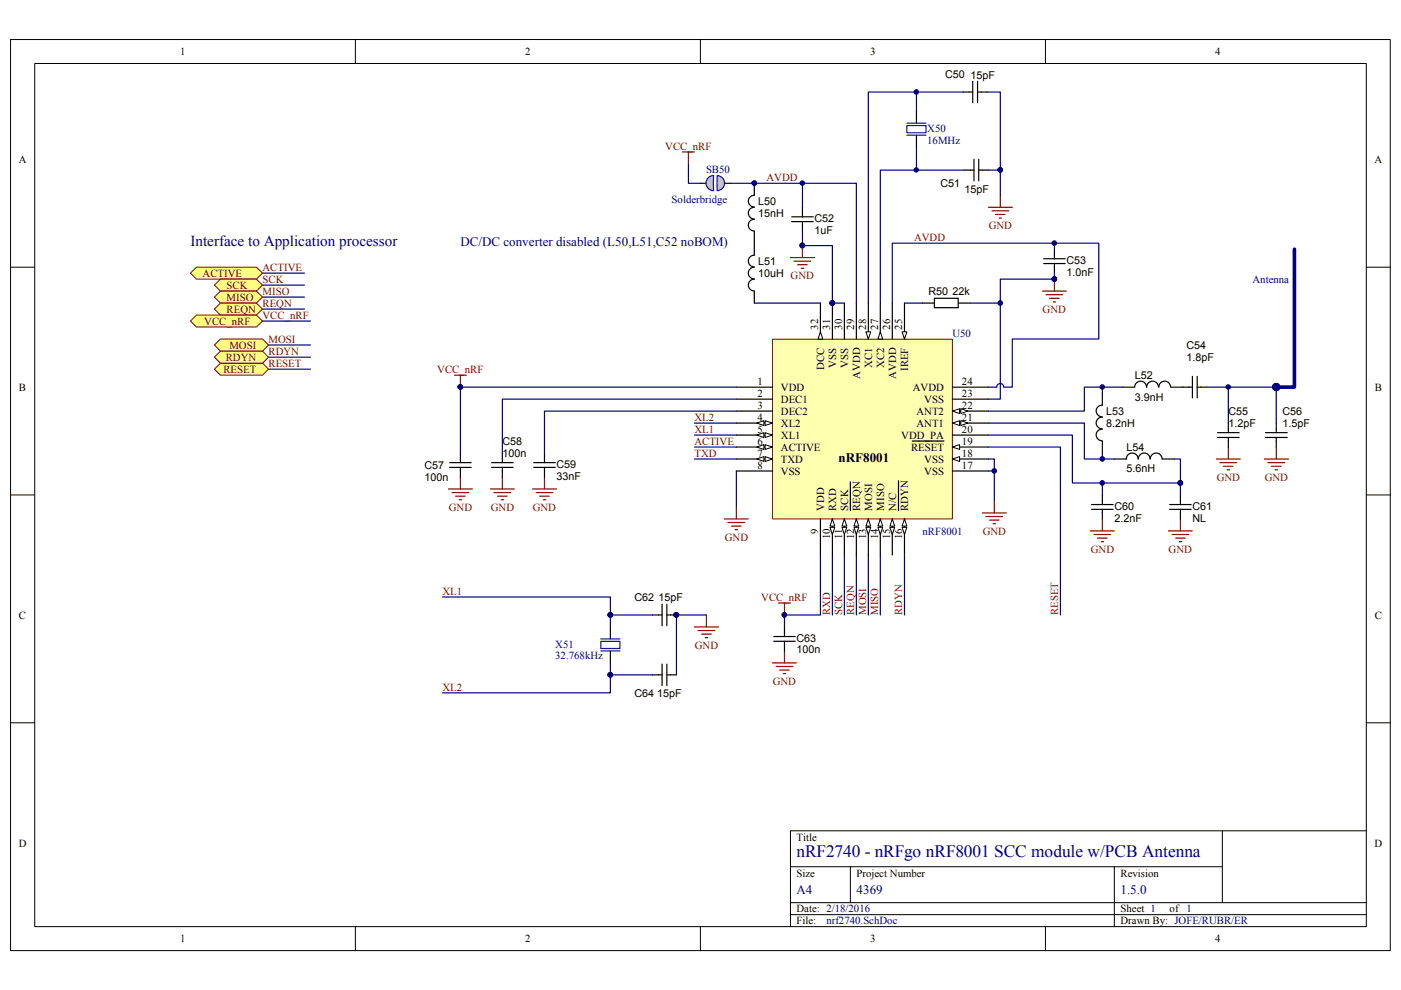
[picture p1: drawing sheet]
<svg xmlns="http://www.w3.org/2000/svg" width="297mm" height="210mm" viewBox="0 0 297 210" stroke-linecap="round" stroke-linejoin="round" font-family="sans-serif">
<path d="M2.2 8.4h292.6v193.1h-292.6z" fill="none" stroke="#000" stroke-width=".21"/>
<path d="M7.4 13.5h282.3v183h-282.3z" fill="#fff"/>
<g fill="none" stroke="#000" stroke-width=".21">
<path d="M7.4 13.5h282.3v183h-282.3zM75.3 8.3v5.1M148.5 8.3v5.1M221.7 8.3v5.1M2.2 56.6h5.1M289.7 56.6h5.1M2.2 104.9h5.1M289.7 104.9h5.1M2.2 153.2h5.1M289.7 153.2h5.1M259.2 176.1v15.3M289.7 176.1h-122.1v20.4"/>
<path d="M75.3 196.5v5.1M148.5 196.5v5.1M167.6 193.9h122.1M167.6 183.8h91.6M167.6 191.4h122.1M180.3 183.8v7.6M221.7 196.5v5.1M236.3 183.8v12.7"/>
</g>
<g fill="none" stroke="#800000" stroke-width=".25">
<path d="M209.5 43.9h5.1M210.3 44.7h3.6M211.1 45.5h2M211.8 46.2h.5M212.1 41.4v2.5M223.6 59.2v2.5M221 61.7h5.1M221.8 62.5h3.5M222.5 63.2h2.1M223.3 64h.5M95.1 103.7h5.1M95.8 104.4h3.6"/>
<path d="M96.6 105.2h2M97.4 106h.5M97.6 101.1v2.6M112.9 103.7h5.1M113.7 104.4h3.5M114.4 105.2h2.1M115.2 106h.5M115.4 101.1v2.6"/>
</g>
<circle cx="223.5" cy="59.2" r=".49" fill="#000080"/>
<circle cx="223.5" cy="59.2" r=".49" fill="none" stroke="#000080" stroke-width=".21"/>
<path d="M223.6 59.2h-11.5v25.4h-2.6" fill="none" stroke="#000080" stroke-width=".25"/>
<circle cx="223.5" cy="59.2" r=".49" fill="#000080"/>
<circle cx="223.5" cy="59.2" r=".49" fill="none" stroke="#000080" stroke-width=".21"/>
<path d="M204.5 36.1h-17.9v28.2M260.4 82.1v7.6" fill="none" stroke="#000080" stroke-width=".25"/>
<path d="M104 103.7h5M104.7 104.4h3.6M105.5 105.2h2M106.3 106h.5M106.5 101.1v2.6" fill="none" stroke="#800000" stroke-width=".25"/>
<circle cx="260.4" cy="82" r=".48" fill="#000080"/>
<circle cx="260.4" cy="82" r=".48" fill="none" stroke="#000080" stroke-width=".21"/>
<g fill="none" stroke="#800000" stroke-width=".25">
<path d="M257.9 97.3h5.1M258.7 98.1h3.5M259.4 98.8h2M260.2 99.6h.5M260.4 94.8v2.5M268.1 97.3h5.1M268.8 98.1h3.6M269.6 98.8h2M270.3 99.6h.5M270.6 94.8v2.5M231.2 112.6h5.1M231.9 113.3h3.6"/>
<path d="M232.7 114.1h2M233.5 114.9h.5M233.7 110v2.6M247.7 112.6h5.1M248.5 113.3h3.5M249.3 114.1h2M250 114.9h.5M250.3 110v2.6"/>
</g>
<path d="M274.4 52.8v29.3h-3.8" fill="none" stroke="#000080" stroke-width=".76"/>
<circle cx="270.6" cy="82.1" r=".74" fill="#000080"/>
<circle cx="270.6" cy="82.1" r=".74" fill="none" stroke="#000080" stroke-width=".21"/>
<path d="M147.2 132.9h5.1M148 133.7h3.5M148.8 134.5h2M149.5 135.2h.5M149.8 130.4v2.5" fill="none" stroke="#800000" stroke-width=".25"/>
<path d="M149.8 130.4h-6.4v12.7" fill="none" stroke="#000080" stroke-width=".25"/>
<circle cx="143.4" cy="130.4" r=".5" fill="#000080"/>
<circle cx="143.4" cy="130.4" r=".5" fill="none" stroke="#000080" stroke-width=".21"/>
<g fill="none" stroke="#800000" stroke-width=".25">
<path d="M167.6 54.6h5.1M168.4 55.4h3.5M169.1 56.1h2M169.9 56.9h.5M170.1 52.1v2.5M153.6 110h5.1M154.3 110.8h3.6M155.1 111.5h2M155.9 112.3h.5M156.1 107.5v2.5M208.3 108.8h5.1M209 109.5h3.6"/>
<path d="M209.8 110.3h2M210.6 111h.5M210.8 106.2v2.6"/>
</g>
<circle cx="170.1" cy="52" r=".49" fill="#000080"/>
<circle cx="170.1" cy="52" r=".49" fill="none" stroke="#000080" stroke-width=".21"/>
<path d="M189.2 64.3v-12.7h43.8v20.3h-18.4v10.2h-1.8M147.2 89.7h8.9M147.2 92.2h8.9M147.2 94.8h8.9M156.1 99.9v7.6M209.5 82.1h1.8a.74 .74 0 0 1 .8-.8 .74 .74 0 0 1 .7 .8M179 117.7v12.7M181.6 117.7v12.7M184.1 117.7v12.7M186.6 117.7v12.7" fill="none" stroke="#000080" stroke-width=".25"/>
<path d="M144.7 32.2h2.5M146 32.2v2.6M96.3 79.5h2.6M97.6 79.5v2.6M166.3 138v2.5M163.8 140.5h5.1M164.5 141.3h3.6M165.3 142.1h2M166.1 142.8h.5" fill="none" stroke="#800000" stroke-width=".25"/>
<circle cx="97.6" cy="82" r=".48" fill="#000080"/>
<circle cx="97.6" cy="82" r=".48" fill="none" stroke="#000080" stroke-width=".21"/>
<path d="M165.1 127.8h2.5M166.3 127.8v2.6" fill="none" stroke="#800000" stroke-width=".25"/>
<circle cx="166.3" cy="130.4" r=".48" fill="#000080"/>
<circle cx="166.3" cy="130.4" r=".48" fill="none" stroke="#000080" stroke-width=".21"/>
<path d="M194.3 19.5v4.1M204.2 19.5h-20.1v44.8M55.7 57.9h8.9M55.7 60.5h8.9M55.7 63h8.9M55.7 65.5h8.9M55.7 68.1h10.1M56.9 73.2h8.9M56.9 78.3h8.9M147.2 97.3h8.9M176.5 117.7v12.7" fill="none" stroke="#000080" stroke-width=".25"/>
<circle cx="194.3" cy="19.5" r=".48" fill="#000080"/>
<circle cx="194.3" cy="19.5" r=".48" fill="none" stroke="#000080" stroke-width=".21"/>
<path d="M194.3 31.2v4.9" fill="none" stroke="#000080" stroke-width=".25"/>
<circle cx="194.3" cy="36" r=".46" fill="#000080"/>
<circle cx="194.3" cy="36" r=".46" fill="none" stroke="#000080" stroke-width=".21"/>
<path d="M163.8 72h38.1v38h-38.1z" fill="#ffffb0"/>
<path d="M163.8 71.9h38.1v38.1h-38.1z" fill="none" stroke="#800000" stroke-width=".21"/>
<path d="M156.1 82.1h7.7M156.1 84.6h7.7M156.1 99.9h7.7M156.1 97.3h7.7" fill="none" stroke="#000" stroke-width=".25"/>
<path d="M162.2 96.8l1.6 .5-1.6 .5z" fill="#fff"/>
<path d="M162.2 96.8l1.6 .5-1.6 .5z" fill="none" stroke="#000" stroke-width=".21"/>
<path d="M160.4 97.3l1.6-.5v1z" fill="#fff"/>
<path d="M160.4 97.3l1.6-.5v1z" fill="none" stroke="#000" stroke-width=".21"/>
<path d="M176.5 110v7.7" fill="none" stroke="#000" stroke-width=".25"/>
<path d="M176.5 110l.5 1.5h-1z" fill="#fff"/>
<path d="M176.5 110l.5 1.5h-1z" fill="none" stroke="#000" stroke-width=".21"/>
<path d="M176 111.8h1l-.5 1.5z" fill="#fff"/>
<path d="M176 111.8h1l-.5 1.5z" fill="none" stroke="#000" stroke-width=".21"/>
<path d="M156.1 87.2h7.7M156.1 89.7h7.7" fill="none" stroke="#000" stroke-width=".25"/>
<path d="M162.2 89.2l1.6 .5-1.6 .5z" fill="#fff"/>
<path d="M162.2 89.2l1.6 .5-1.6 .5z" fill="none" stroke="#000" stroke-width=".21"/>
<path d="M160.4 89.7l1.6-.5v1z" fill="#fff"/>
<path d="M160.4 89.7l1.6-.5v1z" fill="none" stroke="#000" stroke-width=".21"/>
<path d="M179 110v7.7" fill="none" stroke="#000" stroke-width=".25"/>
<path d="M179 110l.5 1.5h-1z" fill="#fff"/>
<path d="M179 110l.5 1.5h-1z" fill="none" stroke="#000" stroke-width=".21"/>
<path d="M178.5 111.8h1l-.5 1.5z" fill="#fff"/>
<path d="M178.5 111.8h1l-.5 1.5z" fill="none" stroke="#000" stroke-width=".21"/>
<path d="M181.6 110v7.7" fill="none" stroke="#000" stroke-width=".25"/>
<path d="M181.6 110l.5 1.5h-1z" fill="#fff"/>
<path d="M181.6 110l.5 1.5h-1z" fill="none" stroke="#000" stroke-width=".21"/>
<path d="M181.1 111.8h1l-.5 1.5z" fill="#fff"/>
<path d="M181.1 111.8h1l-.5 1.5z" fill="none" stroke="#000" stroke-width=".21"/>
<path d="M156.1 94.8h7.7M180.3 102.2v6" fill="none" stroke="#000" stroke-width=".25"/>
<path d="M162.2 94.3l1.6 .5-1.6 .5z" fill="#fff"/>
<path d="M162.2 94.3l1.6 .5-1.6 .5z" fill="none" stroke="#000" stroke-width=".21"/>
<path d="M160.4 94.8l1.6-.5v1z" fill="#fff"/>
<path d="M160.4 94.8l1.6-.5v1z" fill="none" stroke="#000" stroke-width=".21"/>
<path d="M184.1 110v7.7" fill="none" stroke="#000" stroke-width=".25"/>
<path d="M184.1 110l.5 1.5h-1z" fill="#fff"/>
<path d="M184.1 110l.5 1.5h-1z" fill="none" stroke="#000" stroke-width=".21"/>
<path d="M183.6 111.8h1l-.5 1.5z" fill="#fff"/>
<path d="M183.6 111.8h1l-.5 1.5z" fill="none" stroke="#000" stroke-width=".21"/>
<path d="M173.9 110v7.7M186.6 110v7.7" fill="none" stroke="#000" stroke-width=".25"/>
<path d="M186.6 110l.6 1.5h-1.1z" fill="#fff"/>
<path d="M186.6 110l.6 1.5h-1.1z" fill="none" stroke="#000" stroke-width=".21"/>
<path d="M186.1 111.8h1.1l-.6 1.5z" fill="#fff"/>
<path d="M186.1 111.8h1.1l-.6 1.5z" fill="none" stroke="#000" stroke-width=".21"/>
<path d="M189.2 110v7.7" fill="none" stroke="#000" stroke-width=".25"/>
<path d="M189.2 110l.5 1.5h-1z" fill="#fff"/>
<path d="M189.2 110l.5 1.5h-1z" fill="none" stroke="#000" stroke-width=".21"/>
<path d="M188.7 111.8h1l-.5 1.5z" fill="#fff"/>
<path d="M188.7 111.8h1l-.5 1.5z" fill="none" stroke="#000" stroke-width=".21"/>
<path d="M191.8 110v7.7" fill="none" stroke="#000" stroke-width=".25"/>
<path d="M191.8 110l.5 1.5h-1z" fill="#fff"/>
<path d="M191.8 110l.5 1.5h-1z" fill="none" stroke="#000" stroke-width=".21"/>
<path d="M191.3 111.8h1l-.5 1.5z" fill="#fff"/>
<path d="M191.3 111.8h1l-.5 1.5z" fill="none" stroke="#000" stroke-width=".21"/>
<path d="M201.9 99.9h7.6M201.9 97.3h7.6M190.5 101.9v6.3" fill="none" stroke="#000" stroke-width=".25"/>
<path d="M201.9 97.3l1.6-.5v1z" fill="#fff"/>
<path d="M201.9 97.3l1.6-.5v1z" fill="none" stroke="#000" stroke-width=".21"/>
<path d="M184.1 64.3v7.6" fill="none" stroke="#000" stroke-width=".25"/>
<path d="M183.6 70.4h1l-.5 1.5z" fill="#fff"/>
<path d="M183.6 70.4h1l-.5 1.5z" fill="none" stroke="#000" stroke-width=".21"/>
<path d="M181.6 64.3v7.6M201.9 94.8h7.6" fill="none" stroke="#000" stroke-width=".25"/>
<path d="M201.9 94.8l1.6-.5v1z" fill="#fff"/>
<path d="M201.9 94.8l1.6-.5v1z" fill="none" stroke="#000" stroke-width=".21"/>
<path d="M193.4 93.5h6.7M201.9 92.2h7.6M201.9 89.7h7.6" fill="none" stroke="#000" stroke-width=".25"/>
<path d="M201.9 89.7l1.6-.5v1z" fill="#fff"/>
<path d="M201.9 89.7l1.6-.5v1z" fill="none" stroke="#000" stroke-width=".21"/>
<path d="M203.7 89.2l1.5 .5-1.5 .5z" fill="#fff"/>
<path d="M203.7 89.2l1.5 .5-1.5 .5z" fill="none" stroke="#000" stroke-width=".21"/>
<path d="M201.9 87.2h7.6" fill="none" stroke="#000" stroke-width=".25"/>
<path d="M201.9 87.2l1.6-.5v1z" fill="#fff"/>
<path d="M201.9 87.2l1.6-.5v1z" fill="none" stroke="#000" stroke-width=".21"/>
<path d="M203.7 86.7l1.5 .5-1.5 .5z" fill="#fff"/>
<path d="M203.7 86.7l1.5 .5-1.5 .5z" fill="none" stroke="#000" stroke-width=".21"/>
<path d="M191.8 64.3v7.6M201.9 84.6h7.6M201.9 82.1h7.6" fill="none" stroke="#000" stroke-width=".25"/>
<path d="M191.3 70.4h1l-.5 1.5z" fill="#fff"/>
<path d="M191.3 70.4h1l-.5 1.5z" fill="none" stroke="#000" stroke-width=".21"/>
<path d="M186.6 64.3v7.6M189.2 64.3v7.6" fill="none" stroke="#000" stroke-width=".25"/>
<path d="M186.6 70.4l.6 1.5h-1.1z" fill="#fff"/>
<path d="M186.6 70.4l.6 1.5h-1.1z" fill="none" stroke="#000" stroke-width=".21"/>
<path d="M176.5 64.3v7.6" fill="none" stroke="#000" stroke-width=".25"/>
<circle cx="176.5" cy="64.2" r=".49" fill="#000080"/>
<circle cx="176.5" cy="64.2" r=".49" fill="none" stroke="#000080" stroke-width=".21"/>
<path d="M173.9 64.3v7.6M179 64.3v7.6" fill="none" stroke="#000" stroke-width=".25"/>
<path d="M173.9 70.4l.6 1.5h-1.1z" fill="#fff"/>
<path d="M173.9 70.4l.6 1.5h-1.1z" fill="none" stroke="#000" stroke-width=".21"/>
<path d="M156.1 92.2h7.7" fill="none" stroke="#000" stroke-width=".25"/>
<path d="M162.2 91.7l1.6 .5-1.6 .6z" fill="#fff"/>
<path d="M162.2 91.7l1.6 .5-1.6 .6z" fill="none" stroke="#000" stroke-width=".21"/>
<path d="M160.4 92.2l1.6-.5v1.1z" fill="#fff"/>
<path d="M160.4 92.2l1.6-.5v1.1z" fill="none" stroke="#000" stroke-width=".21"/>
<circle cx="176.5" cy="64.2" r=".49" fill="#000080"/>
<circle cx="176.5" cy="64.2" r=".49" fill="none" stroke="#000080" stroke-width=".21"/>
<path d="M191.8 64.3h3.8" fill="none" stroke="#000080" stroke-width=".25"/>
<path d="M148.5 38.9h1.3M153.6 38.9h1.3" fill="none" stroke="#000" stroke-width=".25"/>
<path d="M150.3 37.5l1-.3v3.2a1.61 1.61 0 0 1-1.5-1.1 1.61 1.61 0 0 1 .5-1.8z" fill-rule="evenodd" fill="#c0c0c0"/>
<path d="M150.3 37.5l1-.3v3.2a1.61 1.61 0 0 1-1.5-1.1 1.61 1.61 0 0 1 .5-1.8z" fill="none" stroke="#00f" stroke-width=".25"/>
<path d="M152.1 37.2a1.61 1.61 0 0 1 1.5 1.6 1.61 1.61 0 0 1-1.5 1.6z" fill-rule="evenodd" fill="#c0c0c0"/>
<path d="M152.1 37.2a1.61 1.61 0 0 1 1.5 1.6 1.61 1.61 0 0 1-1.5 1.6zM127.4 136h4v1.5h-4zM127.4 138h4M127.4 135.5h4" fill="none" stroke="#00f" stroke-width=".25"/>
<path d="M146 34.8v4.1h2.5M209.5 97.3h1.3v8.9M209.5 99.9h1.3M238 82.1h-8.1v5.1h-20.4" fill="none" stroke="#000080" stroke-width=".25"/>
<path d="M129.4 132.9v2.6M129.4 138v2.5" fill="none" stroke="#000" stroke-width=".25"/>
<circle cx="210.8" cy="99.8" r=".49" fill="#000080"/>
<circle cx="210.8" cy="99.8" r=".49" fill="none" stroke="#000080" stroke-width=".21"/>
<path d="M129.4 130.4v2.5" fill="none" stroke="#000080" stroke-width=".25"/>
<circle cx="129.4" cy="130.4" r=".49" fill="#000080"/>
<circle cx="129.4" cy="130.4" r=".49" fill="none" stroke="#000080" stroke-width=".21"/>
<path d="M129.4 140.5v2.6" fill="none" stroke="#000080" stroke-width=".25"/>
<circle cx="129.4" cy="143.1" r=".49" fill="#000080"/>
<circle cx="129.4" cy="143.1" r=".49" fill="none" stroke="#000080" stroke-width=".21"/>
<path d="M97.6 82.1h58.5" fill="none" stroke="#000080" stroke-width=".25"/>
<circle cx="97.6" cy="82" r=".48" fill="#000080"/>
<circle cx="97.6" cy="82" r=".48" fill="none" stroke="#000080" stroke-width=".21"/>
<path d="M176.5 64.3h2.5" fill="none" stroke="#000080" stroke-width=".25"/>
<circle cx="176.5" cy="64.2" r=".49" fill="#000080"/>
<circle cx="176.5" cy="64.2" r=".49" fill="none" stroke="#000080" stroke-width=".21"/>
<path d="M170.1 52.1h6.4v12.2" fill="none" stroke="#000080" stroke-width=".25"/>
<circle cx="176.5" cy="64.2" r=".49" fill="#000080"/>
<circle cx="176.5" cy="64.2" r=".49" fill="none" stroke="#000080" stroke-width=".21"/>
<circle cx="170.1" cy="52" r=".49" fill="#000080"/>
<circle cx="170.1" cy="52" r=".49" fill="none" stroke="#000080" stroke-width=".21"/>
<path d="M194.3 23.6v2.5M194.3 28.7v2.5" fill="none" stroke="#000" stroke-width=".25"/>
<path d="M192.3 26.6h4v1.6h-4zM192.3 26.1h4M192.3 28.7h4" fill="none" stroke="#00f" stroke-width=".25"/>
<path d="M40.4 57.9l1.3-1.3h12.7l1.3 1.3-1.3 1.3h-12.7z" fill-rule="evenodd" fill="#ffff80"/>
<path d="M40.4 57.9l1.3-1.3h12.7l1.3 1.3-1.3 1.3h-12.7z" fill="none" stroke="#800000" stroke-width=".21"/>
<path d="M45.5 60.5l1.2-1.3h7.7l1.3 1.3-1.3 1.2h-7.7z" fill-rule="evenodd" fill="#ffff80"/>
<path d="M45.5 60.5l1.2-1.3h7.7l1.3 1.3-1.3 1.2h-7.7z" fill="none" stroke="#800000" stroke-width=".21"/>
<path d="M45.5 63l1.2-1.3h7.7l1.3 1.3-1.3 1.3h-7.7z" fill-rule="evenodd" fill="#ffff80"/>
<path d="M45.5 63l1.2-1.3h7.7l1.3 1.3-1.3 1.3h-7.7z" fill="none" stroke="#800000" stroke-width=".21"/>
<path d="M45.5 65.5l1.2-1.2h7.7l1.3 1.2-1.3 1.3h-7.7z" fill-rule="evenodd" fill="#ffff80"/>
<path d="M45.5 65.5l1.2-1.2h7.7l1.3 1.2-1.3 1.3h-7.7z" fill="none" stroke="#800000" stroke-width=".21"/>
<path d="M45.5 73.2l1.2-1.3h9l1.2 1.3-1.2 1.3h-9z" fill-rule="evenodd" fill="#ffff80"/>
<path d="M45.5 73.2l1.2-1.3h9l1.2 1.3-1.2 1.3h-9z" fill="none" stroke="#800000" stroke-width=".21"/>
<path d="M45.5 78.3l1.2-1.3h9l1.2 1.3-1.2 1.2h-9z" fill-rule="evenodd" fill="#ffff80"/>
<path d="M45.5 78.3l1.2-1.3h9l1.2 1.3-1.2 1.2h-9z" fill="none" stroke="#800000" stroke-width=".21"/>
<path d="M40.4 68.1l1.3-1.3h12.7l1.3 1.3-1.3 1.2h-12.7z" fill-rule="evenodd" fill="#ffff80"/>
<path d="M40.4 68.1l1.3-1.3h12.7l1.3 1.3-1.3 1.2h-12.7z" fill="none" stroke="#800000" stroke-width=".21"/>
<path d="M56.9 75.7h8.9M209.5 94.8h15.3v35.6M191.8 117.7v12.7" fill="none" stroke="#000080" stroke-width=".25"/>
<path d="M45.5 75.7l1.2-1.2h9l1.2 1.2-1.2 1.3h-9z" fill-rule="evenodd" fill="#ffff80"/>
<path d="M45.5 75.7l1.2-1.2h9l1.2 1.2-1.2 1.3h-9z" fill="none" stroke="#800000" stroke-width=".21"/>
<path d="M95.3 99.1h4.6M95.3 98.1h4.6M97.6 96.1v2M97.6 99.1v2M104.2 99.1h4.6M104.2 98.1h4.6M106.5 96.1v2M106.5 99.1v2" fill="none" stroke="#000" stroke-width=".25"/>
<path d="M97.6 82.1v14" fill="none" stroke="#000080" stroke-width=".25"/>
<circle cx="97.6" cy="82" r=".48" fill="#000080"/>
<circle cx="97.6" cy="82" r=".48" fill="none" stroke="#000080" stroke-width=".21"/>
<path d="M156.1 84.6h-49.6v11.5M156.1 87.2h-40.7v8.9M173.9 117.7v12.7h-7.6v2.5" fill="none" stroke="#000080" stroke-width=".25"/>
<path d="M113.2 99.1h4.5M113.2 98.1h4.5M115.4 96.1v2M115.4 99.1v2M164 136h4.6M164 135h4.6M166.3 132.9v2.1M166.3 136v2" fill="none" stroke="#000" stroke-width=".25"/>
<circle cx="166.3" cy="130.4" r=".48" fill="#000080"/>
<circle cx="166.3" cy="130.4" r=".48" fill="none" stroke="#000080" stroke-width=".21"/>
<path d="M138.3 130.4h1.3M142.2 130.4h1.2" fill="none" stroke="#000" stroke-width=".25"/>
<circle cx="143.4" cy="130.4" r=".5" fill="#000080"/>
<circle cx="143.4" cy="130.4" r=".5" fill="none" stroke="#000080" stroke-width=".21"/>
<path d="M139.6 130.4h.8M140.4 128.1v4.6M141.4 130.4h.8M141.4 128.1v4.6" fill="none" stroke="#000" stroke-width=".25"/>
<circle cx="143.4" cy="130.4" r=".5" fill="#000080"/>
<circle cx="143.4" cy="130.4" r=".5" fill="none" stroke="#000080" stroke-width=".21"/>
<path d="M138.3 143.1h2.1M140.4 140.8v4.6M141.4 143.1h2M141.4 140.8v4.6" fill="none" stroke="#000" stroke-width=".25"/>
<path d="M93.8 126.6h35.6v3.8" fill="none" stroke="#000080" stroke-width=".25"/>
<circle cx="129.4" cy="130.4" r=".49" fill="#000080"/>
<circle cx="129.4" cy="130.4" r=".49" fill="none" stroke="#000080" stroke-width=".21"/>
<path d="M129.4 130.4h8.9" fill="none" stroke="#000080" stroke-width=".25"/>
<circle cx="129.4" cy="130.4" r=".49" fill="#000080"/>
<circle cx="129.4" cy="130.4" r=".49" fill="none" stroke="#000080" stroke-width=".21"/>
<path d="M129.4 143.1v3.8h-35.6" fill="none" stroke="#000080" stroke-width=".25"/>
<circle cx="129.4" cy="143.1" r=".49" fill="#000080"/>
<circle cx="129.4" cy="143.1" r=".49" fill="none" stroke="#000080" stroke-width=".21"/>
<path d="M129.4 143.1h8.9" fill="none" stroke="#000080" stroke-width=".25"/>
<circle cx="129.4" cy="143.1" r=".49" fill="#000080"/>
<circle cx="129.4" cy="143.1" r=".49" fill="none" stroke="#000080" stroke-width=".21"/>
<path d="M231.4 108h4.6M231.4 107h4.6M233.7 104.9v2.1M233.7 108v2" fill="none" stroke="#000" stroke-width=".25"/>
<path d="M233.7 102.4v2.5" fill="none" stroke="#000080" stroke-width=".25"/>
<circle cx="233.7" cy="102.4" r=".49" fill="#000080"/>
<circle cx="233.7" cy="102.4" r=".49" fill="none" stroke="#000080" stroke-width=".21"/>
<path d="M248 108h4.6M248 107h4.6M250.3 104.9v2.1M250.3 108v2" fill="none" stroke="#000" stroke-width=".25"/>
<path d="M250.3 102.4v2.5" fill="none" stroke="#000080" stroke-width=".25"/>
<circle cx="250.2" cy="102.4" r=".49" fill="#000080"/>
<circle cx="250.2" cy="102.4" r=".49" fill="none" stroke="#000080" stroke-width=".21"/>
<path d="M236.3 97.3h2.5a1.25 1.25 0 0 1 1.2-1.2 1.25 1.25 0 0 1 1.3 1.2M241.3 97.3a1.25 1.25 0 0 1 1.3-1.2 1.25 1.25 0 0 1 1.2 1.2M243.9 97.3a1.25 1.25 0 0 1 1.2-1.2 1.25 1.25 0 0 1 1.3 1.2M246.5 97.3h2.5" fill="none" stroke="#000" stroke-width=".25"/>
<path d="M209.5 92.2h17.9v10.2h22.9" fill="none" stroke="#000080" stroke-width=".25"/>
<circle cx="250.2" cy="102.4" r=".49" fill="#000080"/>
<circle cx="250.2" cy="102.4" r=".49" fill="none" stroke="#000080" stroke-width=".21"/>
<path d="M249 97.3h1.3v5.1" fill="none" stroke="#000080" stroke-width=".25"/>
<circle cx="250.2" cy="102.4" r=".49" fill="#000080"/>
<circle cx="250.2" cy="102.4" r=".49" fill="none" stroke="#000080" stroke-width=".21"/>
<path d="M233.7 83.4v2.5a1.27 1.27 0 0 0-1.3 1.3 1.27 1.27 0 0 0 1.3 1.2 1.27 1.27 0 0 0-1.3 1.3 1.27 1.27 0 0 0 1.3 1.3 1.25 1.25 0 0 0-1.3 1.2 1.25 1.25 0 0 0 1.3 1.3M233.7 93.5v2.6" fill="none" stroke="#000" stroke-width=".25"/>
<path d="M233.7 82.1v1.3" fill="none" stroke="#000080" stroke-width=".25"/>
<circle cx="233.7" cy="82" r=".48" fill="#000080"/>
<circle cx="233.7" cy="82" r=".48" fill="none" stroke="#000080" stroke-width=".21"/>
<path d="M209.5 89.7h20.4v7.6h6.4M233.7 96.1v1.2" fill="none" stroke="#000080" stroke-width=".25"/>
<circle cx="233.7" cy="97.3" r=".49" fill="#000080"/>
<circle cx="233.7" cy="97.3" r=".49" fill="none" stroke="#000080" stroke-width=".21"/>
<path d="M238 82.1h2.6a1.25 1.25 0 0 1 1.2-1.3 1.25 1.25 0 0 1 1.3 1.3M243.1 82.1a1.25 1.25 0 0 1 1.3-1.3 1.25 1.25 0 0 1 1.2 1.3M245.7 82.1a1.25 1.25 0 0 1 1.2-1.3 1.25 1.25 0 0 1 1.3 1.3h2.6" fill="none" stroke="#000" stroke-width=".25"/>
<path d="M270.6 82.1v7.6" fill="none" stroke="#000080" stroke-width=".25"/>
<circle cx="270.6" cy="82.1" r=".74" fill="#000080"/>
<circle cx="270.6" cy="82.1" r=".74" fill="none" stroke="#000080" stroke-width=".21"/>
<path d="M252.8 79.8v4.6M253.8 79.8v4.6M250.8 82.1h2M253.8 82.1h2.1" fill="none" stroke="#000" stroke-width=".25"/>
<path d="M255.9 82.1h14.7" fill="none" stroke="#000080" stroke-width=".25"/>
<circle cx="270.6" cy="82.1" r=".74" fill="#000080"/>
<circle cx="270.6" cy="82.1" r=".74" fill="none" stroke="#000080" stroke-width=".21"/>
<path d="M195.6 64.3h2.5M198.1 63.2h5.1v2h-5.1zM203.2 64.3h2.5M258.1 92.8h4.6M258.1 91.7h4.6M260.4 89.7v2M260.4 92.8v2M268.3 92.8h4.6M268.3 91.7h4.6M270.6 89.7v2M270.6 92.8v2" fill="none" stroke="#000" stroke-width=".25"/>
<path d="M205.7 64.3h6.4" fill="none" stroke="#000080" stroke-width=".25"/>
<circle cx="212.1" cy="64.2" r=".49" fill="#000080"/>
<circle cx="212.1" cy="64.2" r=".49" fill="none" stroke="#000080" stroke-width=".21"/>
<path d="M221.3 55.9h4.5M221.3 54.9h4.5M223.6 52.8v2.1M223.6 55.9v2" fill="none" stroke="#000" stroke-width=".25"/>
<path d="M223.6 51.6v1.2" fill="none" stroke="#000080" stroke-width=".25"/>
<circle cx="223.5" cy="51.5" r=".49" fill="#000080"/>
<circle cx="223.5" cy="51.5" r=".49" fill="none" stroke="#000080" stroke-width=".21"/>
<path d="M223.6 57.9v1.3" fill="none" stroke="#000080" stroke-width=".25"/>
<circle cx="223.5" cy="59.2" r=".49" fill="#000080"/>
<circle cx="223.5" cy="59.2" r=".49" fill="none" stroke="#000080" stroke-width=".21"/>
<path d="M209.3 19.5h2.8v16.6" fill="none" stroke="#000080" stroke-width=".25"/>
<circle cx="212.1" cy="36" r=".48" fill="#000080"/>
<circle cx="212.1" cy="36" r=".48" fill="none" stroke="#000080" stroke-width=".21"/>
<path d="M159.9 38.9v2.5M159.9 49v2.6" fill="none" stroke="#000" stroke-width=".25"/>
<circle cx="159.9" cy="38.8" r=".48" fill="#000080"/>
<circle cx="159.9" cy="38.8" r=".48" fill="none" stroke="#000080" stroke-width=".21"/>
<path d="M159.9 46.5a1.25 1.25 0 0 0-1.2 1.2 1.25 1.25 0 0 0 1.2 1.3M159.9 43.9a1.25 1.25 0 0 0-1.2 1.3 1.25 1.25 0 0 0 1.2 1.2M159.9 41.4a1.25 1.25 0 0 0-1.2 1.3 1.25 1.25 0 0 0 1.2 1.2" fill="none" stroke="#000" stroke-width=".25"/>
<circle cx="159.9" cy="38.8" r=".48" fill="#000080"/>
<circle cx="159.9" cy="38.8" r=".48" fill="none" stroke="#000080" stroke-width=".21"/>
<path d="M154.9 38.9h26.7v25.4M170.1 38.9v5M159.9 64.3h14" fill="none" stroke="#000080" stroke-width=".25"/>
<path d="M159.9 59.2a1.25 1.25 0 0 0-1.2 1.2 1.25 1.25 0 0 0 1.2 1.3v2.6M159.9 56.6a1.25 1.25 0 0 0-1.2 1.3 1.25 1.25 0 0 0 1.2 1.2M159.9 51.6v2.5a1.25 1.25 0 0 0-1.2 1.3 1.25 1.25 0 0 0 1.2 1.2M167.8 47h4.6M167.8 46h4.6M170.1 43.9v2.1M170.1 47v2" fill="none" stroke="#000" stroke-width=".25"/>
<circle cx="170.1" cy="38.8" r=".48" fill="#000080"/>
<circle cx="170.1" cy="38.8" r=".48" fill="none" stroke="#000080" stroke-width=".21"/>
<path d="M170.1 49v3.1" fill="none" stroke="#000080" stroke-width=".25"/>
<circle cx="170.1" cy="52" r=".49" fill="#000080"/>
<circle cx="170.1" cy="52" r=".49" fill="none" stroke="#000080" stroke-width=".21"/>
<path d="M204.2 19.5h2M206.2 17.2v4.6M207.3 19.5h2M207.3 17.2v4.6M204.5 36.1h2M206.5 33.8v4.6M207.5 36.1h2M207.5 33.8v4.6" fill="none" stroke="#000" stroke-width=".25"/>
<path d="M209.5 36.1h2.6" fill="none" stroke="#000080" stroke-width=".25"/>
<circle cx="212.1" cy="36" r=".48" fill="#000080"/>
<circle cx="212.1" cy="36" r=".48" fill="none" stroke="#000080" stroke-width=".21"/>
<path d="M212.1 36.1v5.3" fill="none" stroke="#000080" stroke-width=".25"/>
<circle cx="212.1" cy="36" r=".48" fill="#000080"/>
<circle cx="212.1" cy="36" r=".48" fill="none" stroke="#000080" stroke-width=".21"/>
<text font-size="3.7" fill="#000080" x="168.9" y="181.7">nRF2740 - nRFgo nRF8001 SCC module w/PCB Antenna</text>
<text font-size="3.2" fill="#000080" x="40.4" y="52.2">Interface to Application processor</text>
<g font-size="2.8" fill="#000080">
<text x="97.7" y="52.2">DC/DC converter disabled (L50,L51,C52 noBOM)</text>
<text x="168.9" y="189.6">A4</text>
<text x="181.6" y="189.6">4369</text>
<text x="237.6" y="189.6">1.5.0</text>
</g>
<text font-size="2.8" x="177.8" y="98">nRF8001</text>
<g font-size="2.3">
<text x="38.2" y="11.7">1</text>
<text x="111.4" y="11.7">2</text>
<text x="184.5" y="11.7">3</text>
<text x="257.6" y="11.7">4</text>
<text x="200.4" y="16.5">C50</text>
<text x="205.8" y="16.8">15pF</text>
<text x="4" y="34.5">A</text>
<text x="291.4" y="34.5">A</text>
<text x="199.4" y="39.7">C51</text>
<text x="204.5" y="40.9">15pF</text>
<text x="160.7" y="46">15nH</text>
<text x="160.7" y="43.5">L50</text>
<text x="172.7" y="47">C52</text>
<text x="172.7" y="49.6">1uF</text>
<text x="160.7" y="58.7">10uH GND</text>
<text x="160.7" y="56.2">L51</text>
<text x="226.1" y="58.5">1.0nF</text>
<text x="226.1" y="55.9">C53</text>
<text x="196.8" y="62.5">R50</text>
<text x="201.9" y="62.5">22k</text>
<text x="173.5" y="69.9" transform="rotate(-90 173.5 69.9)">32</text>
<text x="176" y="69.9" transform="rotate(-90 176 69.9)">31</text>
<text x="178.6" y="69.9" transform="rotate(-90 178.6 69.9)">30</text>
<text x="181.1" y="69.9" transform="rotate(-90 181.1 69.9)">29</text>
<text x="183.6" y="69.9" transform="rotate(-90 183.6 69.9)">28</text>
<text x="186.2" y="69.9" transform="rotate(-90 186.2 69.9)">27</text>
<text x="188.7" y="69.9" transform="rotate(-90 188.7 69.9)">26</text>
<text x="191.3" y="69.9" transform="rotate(-90 191.3 69.9)">25</text>
<text x="177.3" y="77.9" transform="rotate(-90 177.3 77.9)">VSS</text>
<text x="179.8" y="77.9" transform="rotate(-90 179.8 77.9)">VSS</text>
<text x="251.5" y="76.5">1.8pF</text>
<text x="251.5" y="74">C54</text>
<text x="4" y="82.8">B</text>
<text x="160.6" y="81.6">1</text>
<text x="165.6" y="82.8">VDD</text>
<text x="174.7" y="78.4" transform="rotate(-90 174.7 78.4)">DCC</text>
<text x="182.4" y="80.3" transform="rotate(-90 182.4 80.3)">AVDD</text>
<text x="184.9" y="78" transform="rotate(-90 184.9 78)">XC1</text>
<text x="187.4" y="78" transform="rotate(-90 187.4 78)">XC2</text>
<text x="190" y="80.3" transform="rotate(-90 190 80.3)">AVDD</text>
<text x="192.5" y="78.7" transform="rotate(-90 192.5 78.7)">IREF</text>
<text x="193.5" y="82.8">AVDD</text>
<text x="204" y="81.6">24</text>
<text x="240.6" y="80.3">L52</text>
<text x="291.5" y="82.8">B</text>
<text x="160.6" y="84.1">2</text>
<text x="160.6" y="86.7">3</text>
<text x="160.6" y="89.2">4</text>
<text x="165.6" y="85.4">DEC1</text>
<text x="165.6" y="88">DEC2</text>
<text x="194.3" y="88">ANT2</text>
<text x="196" y="85.4">VSS</text>
<text x="204" y="89.2">21</text>
<text x="204" y="86.7">22</text>
<text x="204" y="84.1">23</text>
<text x="234.5" y="88">L53</text>
<text x="240.6" y="84.9">3.9nH</text>
<text x="260.5" y="88">C55</text>
<text x="271.9" y="88">C56</text>
<text x="106.5" y="94.3">C58</text>
<text x="160.6" y="94.3">6</text>
<text x="160.6" y="91.8">5</text>
<text x="165.6" y="90.5">XL2</text>
<text x="165.6" y="95.6">ACTIVE</text>
<text x="165.6" y="93">XL1</text>
<text x="191.1" y="93">VDD_PA</text>
<text x="193.2" y="95.6">RESET</text>
<text x="194.3" y="90.5">ANT1</text>
<text x="204" y="94.3">19</text>
<text x="204" y="91.8">20</text>
<text x="234.5" y="90.5">8.2nH</text>
<text x="238.8" y="95.6">L54</text>
<text x="260.5" y="90.5">1.2pF</text>
<text x="271.9" y="90.5">1.5pF</text>
<text x="90" y="101.9">100n</text>
<text x="90" y="99.4">C57</text>
<text x="106.5" y="96.9">100n</text>
<text x="118" y="101.7">33nF</text>
<text x="118" y="99.1">C59</text>
<text x="160.6" y="99.4">8</text>
<text x="160.6" y="96.9">7</text>
<text x="165.6" y="100.7">VSS</text>
<text x="165.6" y="98.1">TXD</text>
<text x="196" y="100.7">VSS</text>
<text x="196" y="98.1">VSS</text>
<text x="204" y="99.4">17</text>
<text x="204" y="96.9">18</text>
<text x="238.8" y="100.2">5.6nH</text>
<text x="173.5" y="113.2" transform="rotate(-90 173.5 113.2)">9</text>
<text x="174.7" y="108.3" transform="rotate(-90 174.7 108.3)">VDD</text>
<text x="177.3" y="108.3" transform="rotate(-90 177.3 108.3)">RXD</text>
<text x="179.8" y="108.3" transform="rotate(-90 179.8 108.3)">SCK</text>
<text x="182.4" y="108.3" transform="rotate(-90 182.4 108.3)">REQN</text>
<text x="184.9" y="108.3" transform="rotate(-90 184.9 108.3)">MOSI</text>
<text x="187.4" y="108.3" transform="rotate(-90 187.4 108.3)">MISO</text>
<text x="190" y="108.3" transform="rotate(-90 190 108.3)">N/C</text>
<text x="192.5" y="108.3" transform="rotate(-90 192.5 108.3)">RDYN</text>
<text x="236.3" y="110.6">2.2nF</text>
<text x="236.3" y="108">C60</text>
<text x="252.8" y="110.6">NL</text>
<text x="252.8" y="108">C61</text>
<text x="176" y="114.4" transform="rotate(-90 176 114.4)">10</text>
<text x="178.6" y="114.4" transform="rotate(-90 178.6 114.4)">11</text>
<text x="181.1" y="114.4" transform="rotate(-90 181.1 114.4)">12</text>
<text x="183.6" y="114.4" transform="rotate(-90 183.6 114.4)">13</text>
<text x="186.2" y="114.4" transform="rotate(-90 186.2 114.4)">14</text>
<text x="188.7" y="114.4" transform="rotate(-90 188.7 114.4)">15</text>
<text x="191.3" y="114.4" transform="rotate(-90 191.3 114.4)">16</text>
<text x="4" y="131.2">C</text>
<text x="134.5" y="127.4">C62</text>
<text x="139.6" y="127.4">15pF</text>
<text x="291.5" y="131.2">C</text>
<text x="168.9" y="136">C63</text>
<text x="168.9" y="138.6">100n</text>
<text x="134.5" y="147.7">C64</text>
<text x="139.4" y="147.7">15pF</text>
<text x="4" y="179.5">D</text>
<text x="168.9" y="178.2">Title</text>
<text x="291.4" y="179.5">D</text>
<text x="168.9" y="185.8">Size</text>
<text x="181.6" y="185.8">Project Number</text>
<text x="237.6" y="185.8">Revision</text>
<text x="168.9" y="193.5">Date: 2/18/2016</text>
<text x="168.9" y="196">File:</text>
<text x="237.6" y="193.5">Sheet 1</text>
<text x="237.6" y="196">Drawn By: JOFE/RUBR/ER</text>
<text x="248" y="193.5">of 1</text>
<text x="38.2" y="199.8">1</text>
<text x="111.4" y="199.8">2</text>
<text x="184.5" y="199.8">3</text>
<text x="257.6" y="199.8">4</text>
</g>
<g font-size="2.3" fill="#000080">
<text x="196.6" y="27.9">X50</text>
<text x="196.6" y="30.5">16MHz</text>
<text x="149.7" y="36.7">SB50</text>
<text x="142.4" y="43">Solderbridge</text>
<text x="265.6" y="60">Antenna</text>
<text x="201.9" y="71.4">U50</text>
<text x="195.6" y="113.4">nRF8001</text>
<text x="117.7" y="137.3">X51</text>
<text x="117.7" y="139.8">32.768kHz</text>
<text x="175.2" y="196">nrf2740.SchDoc</text>
</g>
<g font-size="2.3" fill="#800000">
<text x="141.1" y="31.7">VCC_nRF</text>
<text x="162.5" y="38.4">AVDD</text>
<text x="193.8" y="51.1">AVDD</text>
<text x="209.6" y="48.6">GND</text>
<text x="43" y="58.7">ACTIVE</text>
<text x="55.7" y="60">SCK</text>
<text x="55.7" y="57.4">ACTIVE</text>
<text x="48" y="61.3">SCK</text>
<text x="48" y="63.8">MISO</text>
<text x="55.7" y="62.5">MISO</text>
<text x="55.7" y="65.1">REQN</text>
<text x="43.3" y="68.9">VCC_nRF</text>
<text x="48" y="66.3">REQN</text>
<text x="55.7" y="67.6">VCC_nRF</text>
<text x="221.1" y="66.3">GND</text>
<text x="47.9" y="76.5">RDYN</text>
<text x="48.6" y="74">MOSI</text>
<text x="56.9" y="72.7">MOSI</text>
<text x="56.9" y="77.8">RESET</text>
<text x="56.9" y="75.2">RDYN</text>
<text x="47.4" y="79">RESET</text>
<text x="92.7" y="79">VCC_nRF</text>
<text x="147.2" y="89.2">XL2</text>
<text x="147.2" y="91.8">XL1</text>
<text x="147.2" y="94.3">ACTIVE</text>
<text x="147.2" y="96.9">TXD</text>
<text x="258" y="101.9">GND</text>
<text x="268.1" y="101.9">GND</text>
<text x="95.2" y="108.3">GND</text>
<text x="104.1" y="108.3">GND</text>
<text x="112.9" y="108.3">GND</text>
<text x="208.4" y="113.4">GND</text>
<text x="153.7" y="114.6">GND</text>
<text x="231.3" y="117.2">GND</text>
<text x="247.8" y="117.2">GND</text>
<text x="93.8" y="126.1">XL1</text>
<text x="161.4" y="127.4">VCC_nRF</text>
<text x="176" y="130.4" transform="rotate(-90 176 130.4)">RXD</text>
<text x="178.6" y="130.4" transform="rotate(-90 178.6 130.4)">SCK</text>
<text x="181.1" y="130.4" transform="rotate(-90 181.1 130.4)">REQN</text>
<text x="183.6" y="130.4" transform="rotate(-90 183.6 130.4)">MOSI</text>
<text x="186.2" y="130.4" transform="rotate(-90 186.2 130.4)">MISO</text>
<text x="191.3" y="130.4" transform="rotate(-90 191.3 130.4)">RDYN</text>
<text x="224.4" y="130.4" transform="rotate(-90 224.4 130.4)">RESET</text>
<text x="147.3" y="137.5">GND</text>
<text x="93.8" y="146.4">XL2</text>
<text x="163.8" y="145.2">GND</text>
</g>
</svg>
